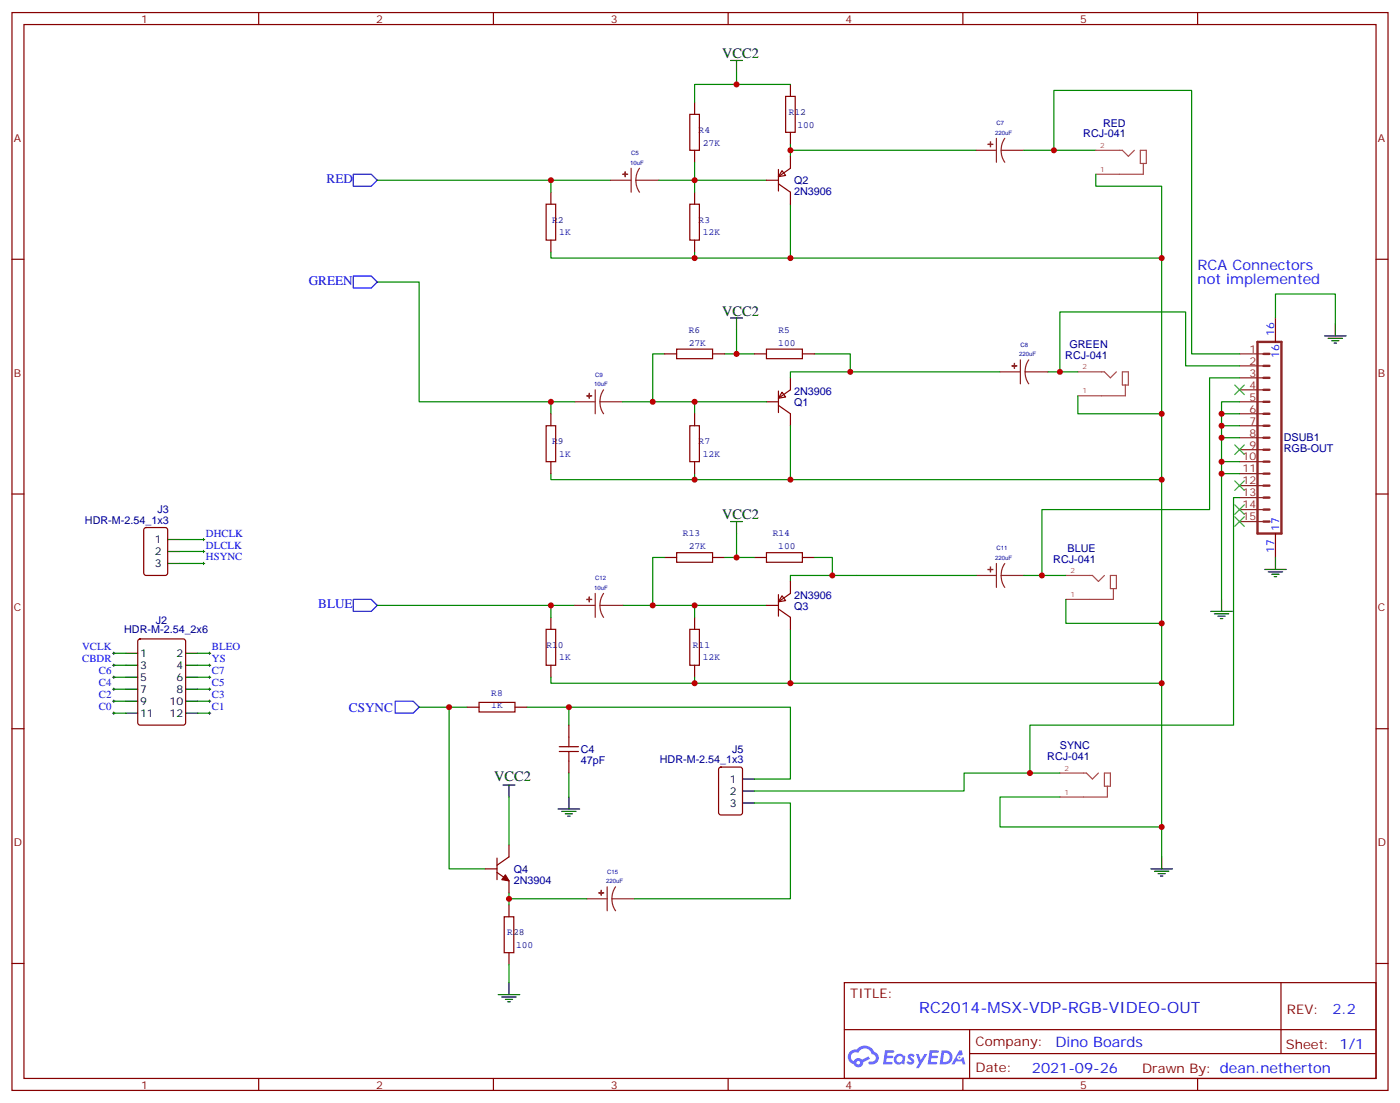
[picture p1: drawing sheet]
<svg xmlns="http://www.w3.org/2000/svg" width="412mm" height="325mm" viewBox="0 0 412 325" stroke-linecap="round" stroke-linejoin="round" font-family="sans-serif">
<g fill="none" stroke="#870000" stroke-width=".35">
<path d="M3.5 3.7h405.4v317.5h-405.4zM7.1 7.2h398.2v310.5h-398.2zM76.2 3.7v3.5M145.3 3.7v3.5M214.5 3.7v3.5M283.6 3.7v3.5M352.8 3.7v3.5M3.5 76.4h3.6M405.3 76.4h3.6M3.5 145.5h3.6M405.3 145.5h3.6M3.5 214.7h3.6"/>
<path d="M405.3 214.7h3.6M3.5 283.8h3.6M248.7 289.5h156.6v28.2h-156.6zM377.3 289.5v20.9M405.3 283.8h3.6M76.2 317.7v3.5M145.3 317.7v3.5M214.5 317.7v3.5M248.7 303.3h156.5M283.6 317.7v3.5M285.6 310.4h119.6M285.6 303.3v14.1"/>
<path d="M352.8 317.7v3.5"/>
</g>
<g fill="#5487ff">
<path d="M267.7 310.6a1.22 1.22 0 0 1 1.7 .3l-.4 .6a.47 .47 0 0 0-.3-.4 .47 .47 0 0 0-.5 .2l.1 .2a1.14 1.14 0 0 1 .8 1.7 1.14 1.14 0 0 1-1.9 0l-.2-.2 .5-.5 .7 .4a.29 .29 0 0 0 .3-.2 .29 .29 0 0 0-.2-.4 1.04 1.04 0 0 1-.6-1.7z"/>
<path d="M260.7 309.4h2.4l.3 .2-.2 .5h-1.8l-.1 .9h1.5l.3 .3-.3 .4h-1.6l-.2 1.1 1.7 .1 .2 .3-.2 .3h-2.6z"/>
<path d="M273.8 309.4h2.4l.3 .2-.1 .5h-1.8l-.2 .9h1.6l.3 .3-.4 .4h-1.6l-.1 1.1 1.7 .1 .2 .3-.2 .3h-2.6z"/>
<path d="M282.6 309.4h.7l.3 1.2-.6 .4a.69 .69 0 0 0-1 .2 .69 .69 0 0 0 .4 1 .69 .69 0 0 0 .9-.6l.5-.3 .6 2.2h-.8l-.2-.9h-1.8l-.5 .9h-.8z"/>
<path d="M269.8 310.5h.8l.6 1.8 1.1-1.8h.9l-2.6 4.2h-.8l.9-1.6z"/>
<path d="M277.4 309.4l-.6 4.1h1.3a2.11 2.11 0 0 0 2.5-2.1 2.11 2.11 0 0 0-2.5-2zM278.1 310.1a1.39 1.39 0 0 1 1.7 1.4 1.39 1.39 0 0 1-1.8 1.3h-.3z"/>
<path d="M263.7 311a1.54 1.54 0 0 0-.1 2.1 1.54 1.54 0 0 0 2.2 .2l.6 .2 .3-2.3-.2-.2-.4-.1a1.49 1.49 0 0 0-2.4 .1zM264 312a.94 .94 0 0 1 1.8 0 .94 .94 0 0 1-1.8 0z"/>
<path d="M250.4 309.8a2.18 2.18 0 0 0 1.1 3.7 1.44 1.44 0 0 0 1.6 .9 1.44 1.44 0 0 0 1.2-1.5l2-1-.5-.7-1.9 .9a1.47 1.47 0 0 0-2.4 .5 1.39 1.39 0 0 1-.7-2 1.39 1.39 0 0 1 2-.4 2.12 2.12 0 0 1 2.2-1.3 2.12 2.12 0 0 1 1.9 1.6 1.14 1.14 0 0 1 1.1 1.5 1.14 1.14 0 0 1-1.7 .7 .43 .43 0 0 0-.5 .3 .43 .43 0 0 0 .4 .5 1.98 1.98 0 0 0 2.5-1.2 1.98 1.98 0 0 0-1.2-2.5 3.1 3.1 0 0 0-5.3-.7l-.9 .1zM252.3 313.1a.55 .55 0 0 1 1.1 0 .55 .55 0 0 1-1.1 0z"/>
<circle cx="282.6" cy="311.5" r=".26"/>
</g>
<path d="M104.1 51.3h5.3l1.7 1.8-1.7 1.8h-5.3zM104.1 81.3h5.3l1.7 1.8-1.7 1.7h-5.3zM104.1 176.6h5.3l1.7 1.7-1.7 1.8h-5.3zM116.4 206.6h5.3l1.8 1.7-1.8 1.8h-5.3z" fill="none" stroke="#00f" stroke-width=".35"/>
<g fill="none" stroke="#008700" stroke-width=".35">
<path d="M217 21.3v3.6M232.8 24.9h-28.2v5.3M111.1 53.1h68.8M162.3 53.1v3.5M194 53.1h31.8M204.6 47.8v8.8M232.8 42.5v1.8M287.5 44.3h-54.7v1.7M301.6 44.3h21.2M310.4 44.3v-17.7h40.6v77.6h14.1M322.8 51.3v3.6h19.4v197.5M204.6 74.3v1.7"/>
<path d="M232.8 60.1v15.9h-70.5v-1.7M232.8 76h109.4M111.1 83.1h12.4v35.3h45.8M217 97.2v7M375.7 93.7v-7.1h17.6v8.8M162.3 118.4v3.5M183.4 118.4h8.9M195.8 104.2h-3.5v14.2h12.3v3.5M204.6 118.4h21.2M213.4 104.2h8.8M239.9 104.2h10.6v5.3h44.1M250.5 109.5h-17.7v1.8"/>
<path d="M308.7 109.5h8.8M317.5 116.6v5.3h24.7M365.1 107.8h-15.9v-15.9h-37v17.6M365.1 111.3h-8.8v38.8h-49.4v19.4M365.1 118.4h-5.3v3.5M204.6 139.5v1.8M232.8 125.4v15.9h-70.5v-1.8M359.8 125.4h5.3M359.8 128.9h5.3M359.8 136h5.3M359.8 139.5h5.3M365.1 121.9h-5.3v54.7"/>
<path d="M52.9 158.9h7.1M217 157.2v7M232.8 141.3h109.4M365.1 146.6h-1.7v67h-60v14.1M52.9 162.5h7.1M52.9 166h7.1M111.1 178.3h58.2M162.3 178.3v3.6M183.4 178.3h8.9M195.8 164.2h-3.5v14.1h12.3v3.6M204.6 178.3h21.2M213.4 164.2h8.8"/>
<path d="M239.9 164.2h5.3v5.3M287.5 169.5h-54.7v1.8M301.6 169.5h12.4M314 176.6v7h28.2M33.5 192.4h3.5M33.5 196h3.5M33.5 199.5h3.5M58.2 192.4h3.5M58.2 196h3.5M58.2 199.5h3.5M204.6 199.5v1.8M232.8 185.4v15.9h-70.5v-1.8"/>
<path d="M33.5 203h3.5M33.5 206.6h3.5M33.5 210.1h3.5M58.2 203h3.5M58.2 206.6h3.5M58.2 210.1h3.5M123.5 208.3h14.1M132.3 208.3v47.6h10.6M155.2 208.3h12.4v5.3M167.6 208.3h65.2v21.2h-10.6M232.8 201.3h109.4M149.9 234.8v14.1"/>
<path d="M167.6 227.7v7.1M222.2 236.5h10.6v28.3h-45.8M312.2 227.7h-28.2v5.3h-61.8M312.2 234.8h-17.6v8.8h47.6M149.9 264.8h23M149.9 263v3.5M149.9 284.2v5.3"/>
</g>
<g fill="none" stroke="#870000" stroke-width=".35">
<path d="M203.2 33.7h2.8v10.6h-2.8zM204.6 30.2v3.5M231.4 28.4h2.8v10.6h-2.8zM232.8 24.9v3.5M232.8 39v3.5M162.3 56.6v3.5M204.6 44.3v3.5M204.6 56.6v3.5M225.8 53.1h3.5M229.3 54.2l3.5 2.4v3.5M229.3 49.9v6.4M230.4 50.3l1 1.4-2.1 .3z"/>
<path d="M232.8 46v3.6l-3.5 2.4M160.9 60.1h2.8v10.6h-2.8zM162.3 70.7v3.6M203.2 60.1h2.8v10.6h-2.8zM204.6 70.7v3.6M375.7 93.7v7M195.8 104.2h3.5M199.3 102.8h10.6v2.9h-10.6zM209.9 104.2h3.5M222.2 104.2h3.6M225.8 102.8h10.6v2.9h-10.6zM225.8 118.4h3.5"/>
<path d="M229.3 119.4l3.5 2.5v3.5M229.3 115.2v6.3M230.4 115.5l1 1.4-2.1 .4zM232.8 111.3v3.5l-3.5 2.5M236.4 104.2h3.5M160.9 125.4h2.8v10.6h-2.8zM162.3 121.9v3.5M162.3 136v3.5M203.2 125.4h2.8v10.6h-2.8zM204.6 121.9v3.5M204.6 136v3.5M42.6 155.6l.4-.2h5.7l.6 .4 .1 13-.5 .7h-5.9l-.6-.5-.1-12.9z"/>
<path d="M375.7 157.2v7M195.8 164.2h3.5M199.3 162.8h10.6v2.8h-10.6zM209.9 164.2h3.5M222.2 164.2h3.6M225.8 162.8h10.6v2.8h-10.6zM225.8 178.3h3.5M229.3 179.4l3.5 2.5v3.5M229.3 175.2v6.3M230.4 175.5l1 1.4-2.1 .4zM232.8 171.3v3.5l-3.5 2.5M236.4 164.2h3.5"/>
<path d="M40.8 188.4l.5-.2h12.7l.6 .4 .1 24.3-.5 .7h-12.9l-.7-.5v-24.2zM160.9 185.4h2.8v10.6h-2.8zM162.3 181.9v3.5M162.3 196v3.5M203.2 185.4h2.8v10.6h-2.8zM204.6 181.9v3.5M204.6 196v3.5M137.6 208.3h3.5M141.1 206.9h10.6v2.8h-10.6zM151.7 208.3h3.5M164.7 220h5.7M167.6 213.6v6.4"/>
<path d="M164.7 221.4h5.7M167.6 221.4v6.3M211.9 226.2l.5-.2h5.6l.7 .4v13l-.4 .6-5.9 .1-.7-.5v-12.9zM142.9 255.9h3.5M146.4 257l3.5 2.5v3.5M146.4 252.8v6.3M149.9 248.9v3.5l-3.5 2.5M148.5 270.1h2.8v10.5h-2.8zM149.9 266.5v3.6M149.9 280.6v3.6"/>
</g>
<g fill="none" stroke="#000" stroke-width=".35">
<path d="M215.2 17.8h3.5M217 17.8v3.5M215.2 93.7h3.5M217 93.7v3.5M390.2 99h6.3M391.2 99.7h4.3M393.3 95.4v3.6M392.3 100.4h2.1M393 101.1h.7M49.4 158.9h3.5M215.2 153.6h3.5M217 153.6v3.6"/>
<path d="M49.4 166h3.5M49.4 162.5h3.5M359.8 176.6v3.5M372.5 167.7h6.4M373.6 168.5h4.2M374.6 169.2h2.2M375.4 169.9h.7M375.7 164.2v3.5M37 192.4h3.6M37 196h3.6M37 199.5h3.6M54.7 192.4h3.5"/>
<path d="M54.7 196h3.5M54.7 199.5h3.5M356.7 180.1h6.3M357.7 180.8h4.2M358.8 181.5h2.1M359.5 182.2h.7M37 203h3.6M37 206.6h3.6M37 210.1h3.6M54.7 203h3.5M54.7 206.6h3.5M54.7 210.1h3.5"/>
<path d="M148.2 231.2h3.5M149.9 231.2v3.6M164.4 238.3h6.3M165.5 239h4.2M166.5 239.7h2.1M167.6 234.8v3.5M218.7 236.5h3.5M218.7 229.5h3.5M218.7 233h3.5M167.2 240.4h.7M339 255.9h6.4M340.1 256.6h4.2"/>
<path d="M341.1 257.4h2.2M341.8 258.1h.7M342.2 252.4v3.5M146.8 293h6.3M147.8 293.7h4.2M148.9 294.4h2.1M149.6 295.1h.7M149.9 289.5v3.5"/>
</g>
<g fill="none" stroke="#8c2424" stroke-width=".35">
<path d="M179.9 53.1h6M185.9 49.6v7M187.3 53.1l.3 1.8 .8 1.7M187.3 53.1h6.7M188.4 49.6l-.8 1.6-.3 1.9M287.5 44.3h6M293.5 40.7v7.1M294.9 44.3l.3 1.8 .8 1.7M294.9 44.3h6.7M296 40.7l-.8 1.7-.3 1.9M169.3 118.4h6M175.3 114.8v7.1"/>
<path d="M176.7 118.4l.3 1.8 .8 1.7M176.7 118.4h6.7M177.8 114.8l-.8 1.7-.3 1.9M294.6 109.5h6M300.6 106v7.1M302 109.5l.2 1.9 .8 1.7M302 109.5h6.7M303 106l-.8 1.7-.2 1.8M365.1 118.4h7.1M365.1 104.2h7.1M365.1 107.8h7.1M365.1 111.3h7.1"/>
<path d="M365.1 114.8h7.1M365.1 121.9h7.1M365.1 125.4h7.1M365.1 128.9h7.1M365.1 132.5h7.1M365.1 136h7.1M365.1 139.5h7.1M365.1 143.1h7.1M365.1 146.6h7.1M365.1 150.1h7.1M365.1 153.6h7.1M169.3 178.3h6"/>
<path d="M175.3 174.8v7.1M176.7 178.3l.3 1.9 .8 1.7M176.7 178.3h6.7M177.8 174.8l-.8 1.7-.3 1.8M287.5 169.5h6M293.5 166v7M294.9 169.5l.3 1.9 .8 1.6M294.9 169.5h6.7M296 166l-.8 1.7-.3 1.8M172.9 264.8h6M178.9 261.2v7.1M180.3 264.8l.2 1.8 .8 1.7"/>
<path d="M180.3 264.8h6.7M181.3 261.2l-.8 1.7-.2 1.9"/>
</g>
<g fill="#8c2424" stroke="#8c2424" stroke-width=".35">
<path d="M291.7 41.8l.1 1.4z"/>
<path d="M291 42.5h1.5z"/>
<path d="M298.8 107.1v1.4z"/>
<path d="M298.1 107.8h1.4z"/>
<path d="M291.7 167l.1 1.5z"/>
<path d="M291 167.7l1.5 .1z"/>
<path d="M177.1 262.3v1.4z"/>
<path d="M176.4 263h1.4z"/>
<path d="M184.1 50.6l.1 1.4z"/>
<path d="M183.4 51.3l1.5 .1z"/>
<path d="M173.6 115.9v1.4z"/>
<path d="M172.9 116.6h1.4z"/>
<path d="M173.6 175.9v1.4z"/>
<path d="M172.9 176.6h1.4z"/>
</g>
<path d="M322.8 44.3h7.8l1.8 1.7 1.7-1.7M335.9 44.3h1.8v3.9h-1.8zM336.8 48.2v3.1h-14M317.5 109.5h7.8l1.8 1.8 1.8-1.8M330.6 109.5h1.8v3.9h-1.8zM331.5 113.4v3.2h-14M314 169.5h7.8l1.8 1.8 1.7-1.8M327.1 169.5h1.8v3.9h-1.8zM328 173.4v3.2h-14M312.2 227.7h7.8l1.8 1.8 1.8-1.8M325.3 227.7h1.8v3.9h-1.8zM326.2 231.6v3.2h-14" fill="none" stroke="#a64a4a" stroke-width=".35"/>
<path d="M148.9 257.7l1 1.8-2.1-.4z" fill="#870000" stroke="#870000" stroke-width=".35"/>
<g fill="none" stroke="#000" stroke-width=".29">
<path d="M59.6 158.9h.7M60 158.6v.7M59.6 166h.7M59.6 162.5h.7M60 162.1v.7M60 165.6v.7M33.2 196h.7M33.2 192.4h.7M33.2 199.5h.7M33.5 192.1v.7M33.5 195.6v.7M33.5 199.1v.7"/>
<path d="M61.4 196h.7M61.4 192.4h.7M61.4 199.5h.7M61.7 192.1v.7M61.7 195.6v.7M61.7 199.1v.7M33.2 203h.7M33.2 206.6h.7M33.2 210.1h.7M33.5 202.7v.7M33.5 206.2v.7M33.5 209.7v.7"/>
<path d="M61.4 203h.7M61.4 206.6h.7M61.4 210.1h.7M61.7 202.7v.7M61.7 206.2v.7M61.7 209.7v.7"/>
</g>
<g fill="none" stroke="#8c2424" stroke-width=".71">
<path d="M370.4 100.7h7.1v56.5h-7.1zM372.2 111.3h1.7M372.2 107.8h1.7M372.2 104.2h1.7M372.2 118.4h1.7M372.2 114.8h1.7M372.2 128.9h1.7M372.2 125.4h1.7M372.2 121.9h1.7M372.2 136h1.7M372.2 132.5h1.7M372.2 139.5h1.7"/>
<path d="M372.2 146.6h1.7M372.2 143.1h1.7M372.2 153.6h1.7M372.2 150.1h1.7"/>
</g>
<path d="M363.7 113.4l2.8 2.8M366.5 113.4l-2.8 2.8M363.7 131.1l2.8 2.8M366.5 131.1l-2.8 2.8M363.7 152.2l2.8 2.8M363.7 148.7l2.8 2.8M363.7 141.6l2.8 2.9M366.5 152.2l-2.8 2.8M366.5 148.7l-2.8 2.8M366.5 141.6l-2.8 2.9" fill="none" stroke="#3c3" stroke-width=".35"/>
<g fill="#c00">
<circle cx="132.3" cy="208.3" r=".88"/>
<circle cx="162.3" cy="53.1" r=".88"/>
<circle cx="232.8" cy="44.3" r=".88"/>
<circle cx="204.6" cy="76" r=".88"/>
<circle cx="232.8" cy="76" r=".88"/>
<circle cx="204.6" cy="141.3" r=".88"/>
<circle cx="162.3" cy="118.4" r=".88"/>
<circle cx="250.5" cy="109.5" r=".88"/>
<circle cx="217" cy="104.2" r=".88"/>
<circle cx="192.3" cy="118.4" r=".88"/>
<circle cx="204.6" cy="118.4" r=".88"/>
<circle cx="204.6" cy="53.1" r=".88"/>
<circle cx="204.6" cy="178.3" r=".88"/>
<circle cx="192.3" cy="178.3" r=".88"/>
<circle cx="217" cy="164.2" r=".88"/>
<circle cx="204.6" cy="201.3" r=".88"/>
<circle cx="162.3" cy="178.3" r=".88"/>
<circle cx="245.2" cy="169.5" r=".88"/>
<circle cx="149.9" cy="264.8" r=".88"/>
<circle cx="167.6" cy="208.3" r=".88"/>
<circle cx="342.2" cy="121.9" r=".88"/>
<circle cx="342.2" cy="183.6" r=".88"/>
<circle cx="342.2" cy="76" r=".88"/>
<circle cx="342.2" cy="243.6" r=".88"/>
<circle cx="217" cy="24.9" r=".88"/>
<circle cx="342.2" cy="201.3" r=".88"/>
<circle cx="232.8" cy="201.3" r=".88"/>
<circle cx="342.2" cy="141.3" r=".88"/>
<circle cx="232.8" cy="141.3" r=".88"/>
<circle cx="310.4" cy="44.3" r=".88"/>
<circle cx="312.2" cy="109.5" r=".88"/>
<circle cx="306.9" cy="169.5" r=".88"/>
<circle cx="303.4" cy="227.7" r=".88"/>
<circle cx="359.8" cy="121.9" r=".88"/>
<circle cx="359.8" cy="125.4" r=".88"/>
<circle cx="359.8" cy="128.9" r=".88"/>
<circle cx="359.8" cy="136" r=".88"/>
<circle cx="359.8" cy="139.5" r=".88"/>
</g>
<text font-size="4.6" fill="#00f" x="270.8" y="298.5">RC2014-MSX-VDP-RGB-VIDEO-OUT</text>
<g font-size="4.2">
<text x="212.7" y="17.1">VCC2</text>
<text x="212.7" y="93">VCC2</text>
<text x="212.7" y="152.9">VCC2</text>
<text x="145.6" y="230">VCC2</text>
</g>
<g font-size="4.2" fill="#00f">
<text x="352.8" y="79.6">RCA Connectors</text>
<text x="352.8" y="83.8">not implemented</text>
<text x="392.5" y="298.7">2.2</text>
<text x="310.9" y="308.3">Dino Boards</text>
<text x="304" y="316.1">2021-09-26</text>
</g>
<g font-size="3.9" fill="#00f">
<text x="96.2" y="53.8">RED</text>
<text x="90.9" y="83.8">GREEN</text>
<text x="93.8" y="179.1">BLUE</text>
<text x="102.8" y="209.6">CSYNC</text>
</g>
<g font-size="3.9" fill="#800">
<text x="250.5" y="294">TITLE:</text>
<text x="379.1" y="298.7">REV:</text>
<text x="287.4" y="308.2">Company:</text>
<text x="378.7" y="308.9">Sheet: 1/1</text>
<text x="287.4" y="315.9">Date:</text>
<text x="336.4" y="316">Drawn By: dean.netherton</text>
</g>
<g font-size="3.2" fill="#800">
<text x="41.6" y="6.7">1</text>
<text x="110.8" y="6.7">2</text>
<text x="179.9" y="6.7">3</text>
<text x="249.1" y="6.7">4</text>
<text x="318.2" y="6.7">5</text>
<text x="4.1" y="41.8">A</text>
<text x="405.9" y="41.8">A</text>
<text x="4.1" y="110.9">B</text>
<text x="405.9" y="110.9">B</text>
<text x="4.1" y="180.1">C</text>
<text x="405.9" y="180.1">C</text>
<text x="4.1" y="249.2">D</text>
<text x="405.9" y="249.2">D</text>
<text x="41.6" y="320.7">1</text>
<text x="110.8" y="320.7">2</text>
<text x="179.9" y="320.7">3</text>
<text x="249.1" y="320.7">4</text>
<text x="318.2" y="320.7">5</text>
</g>
<g font-size="3.2" fill="#000080">
<text x="319.1" y="40.5">RCJ-041</text>
<text x="324.9" y="37.3">RED</text>
<text x="233.9" y="57.4">2N3906</text>
<text x="233.9" y="54.2">Q2</text>
<text x="313.8" y="105.8">RCJ-041</text>
<text x="315" y="102.5">GREEN</text>
<text x="233.9" y="116.5">2N3906</text>
<text x="233.9" y="119.7">Q1</text>
<text x="378.2" y="130">DSUB1</text>
<text x="378.2" y="133.2">RGB-OUT</text>
<text x="25" y="154.3">HDR-M-2.54_1x3</text>
<text x="46.4" y="151.1">J3</text>
<text x="310.3" y="165.7">RCJ-041</text>
<text x="314.5" y="162.5">BLUE</text>
<text x="233.9" y="176.5">2N3906</text>
<text x="233.9" y="179.7">Q3</text>
<text x="45.9" y="183.9">J2</text>
<text x="36.6" y="186.5">HDR-M-2.54_2x6</text>
<text x="171.1" y="221.8">C4</text>
<text x="215.7" y="221.7">J5</text>
<text x="312.2" y="220.7">SYNC</text>
<text x="171.1" y="225">47pF</text>
<text x="194.3" y="224.9">HDR-M-2.54_1x3</text>
<text x="308.5" y="223.9">RCJ-041</text>
<text x="151.3" y="257.1">Q4</text>
<text x="151.3" y="260.3">2N3904</text>
</g>
<g font-size="3.2" fill="#00f">
<text x="375.4" y="99" transform="rotate(-90 375.4 99)">16</text>
<text x="376.8" y="105.5" transform="rotate(-90 376.8 105.5)">16</text>
<text x="60.7" y="158">DHCLK</text>
<text x="60.7" y="161.6">DLCLK</text>
<text x="376.8" y="156.5" transform="rotate(-90 376.8 156.5)">17</text>
<text x="60.7" y="165.1">HSYNC</text>
<text x="375.4" y="163" transform="rotate(-90 375.4 163)">17</text>
<text x="24.2" y="191.6">VCLK</text>
<text x="62.4" y="191.6">BLEO</text>
<text x="24.2" y="195.1">CBDR</text>
<text x="62.4" y="195.1">YS</text>
<text x="29.1" y="198.6">C6</text>
<text x="29.1" y="202.1">C4</text>
<text x="62.4" y="198.6">C7</text>
<text x="62.4" y="202.1">C5</text>
<text x="29.1" y="205.7">C2</text>
<text x="29.1" y="209.2">C0</text>
<text x="62.4" y="209.2">C1</text>
<text x="62.4" y="205.7">C3</text>
</g>
<g font-size="3.2" fill="#8d2323">
<text x="368" y="103.9">1</text>
<text x="368" y="107.4">2</text>
<text x="368" y="110.9">3</text>
<text x="368" y="114.5">4</text>
<text x="368" y="118">5</text>
<text x="368" y="121.5">6</text>
<text x="368" y="125.1">7</text>
<text x="368" y="128.6">8</text>
<text x="366" y="135.6">10</text>
<text x="368" y="132.1">9</text>
<text x="366" y="139.2">11</text>
<text x="366" y="142.7">12</text>
<text x="366" y="146.2">13</text>
<text x="366" y="149.8">14</text>
<text x="366" y="153.3">15</text>
</g>
<g font-size="3.2">
<text x="45.6" y="160">1</text>
<text x="45.6" y="167">3</text>
<text x="45.6" y="163.5">2</text>
<text x="41.3" y="193.5">1</text>
<text x="41.3" y="197">3</text>
<text x="52" y="193.5">2</text>
<text x="52" y="197">4</text>
<text x="41.3" y="200.6">5</text>
<text x="52" y="200.6">6</text>
<text x="41.3" y="204.1">7</text>
<text x="41.3" y="207.6">9</text>
<text x="49.9" y="207.6">10</text>
<text x="52" y="204.1">8</text>
<text x="41.3" y="211.1">11</text>
<text x="49.9" y="211.1">12</text>
<text x="214.9" y="230.5">1</text>
<text x="214.9" y="237.6">3</text>
<text x="214.9" y="234.1">2</text>
</g>
<g font-size="2.8" fill="#000080">
<text x="232.3" y="33.8">R12</text>
<text x="205.8" y="39.1">R4</text>
<text x="234.9" y="37.6">100</text>
<text x="207" y="42.9">27K</text>
<text x="162.6" y="65.6">R2</text>
<text x="205.8" y="65.6">R3</text>
<text x="164.8" y="69.3">1K</text>
<text x="207" y="69.3">12K</text>
<text x="202.9" y="101.8">27K</text>
<text x="202.9" y="97.9">R6</text>
<text x="229.3" y="101.8">100</text>
<text x="229.3" y="97.9">R5</text>
<text x="162.6" y="130.8">R9</text>
<text x="205.8" y="130.8">R7</text>
<text x="164.8" y="134.6">1K</text>
<text x="207" y="134.6">12K</text>
<text x="201.2" y="157.9">R13</text>
<text x="202.9" y="161.7">27K</text>
<text x="227.6" y="157.9">R14</text>
<text x="229.3" y="161.7">100</text>
<text x="161" y="190.8">R10</text>
<text x="204.1" y="190.8">R11</text>
<text x="164.8" y="194.6">1K</text>
<text x="207" y="194.6">12K</text>
<text x="144.7" y="208.5">1K</text>
<text x="144.7" y="204.9">R8</text>
<text x="149.4" y="275.5">R28</text>
<text x="152" y="279.2">100</text>
</g>
<g font-size="2.1" fill="#a54b4b">
<text x="324.1" y="43.6">2</text>
<text x="324.1" y="50.6">1</text>
<text x="318.8" y="108.8">2</text>
<text x="318.8" y="115.9">1</text>
<text x="315.3" y="168.8">2</text>
<text x="315.3" y="175.9">1</text>
<text x="313.5" y="227">2</text>
<text x="313.5" y="234.1">1</text>
</g>
<g font-size="1.8" fill="#000080">
<text x="293.2" y="39.7">220uF</text>
<text x="293.5" y="36.9">C7</text>
<text x="185.9" y="45.7">C5</text>
<text x="185.6" y="48.5">10uF</text>
<text x="300.2" y="105">220uF</text>
<text x="300.6" y="102.1">C8</text>
<text x="175" y="113.8">10uF</text>
<text x="175.4" y="110.9">C9</text>
<text x="293.2" y="164.9">220uF</text>
<text x="293.5" y="162.1">C11</text>
<text x="175" y="173.7">10uF</text>
<text x="175.4" y="170.9">C12</text>
<text x="178.9" y="257.3">C15</text>
<text x="178.5" y="260.2">220uF</text>
</g>
</svg>
